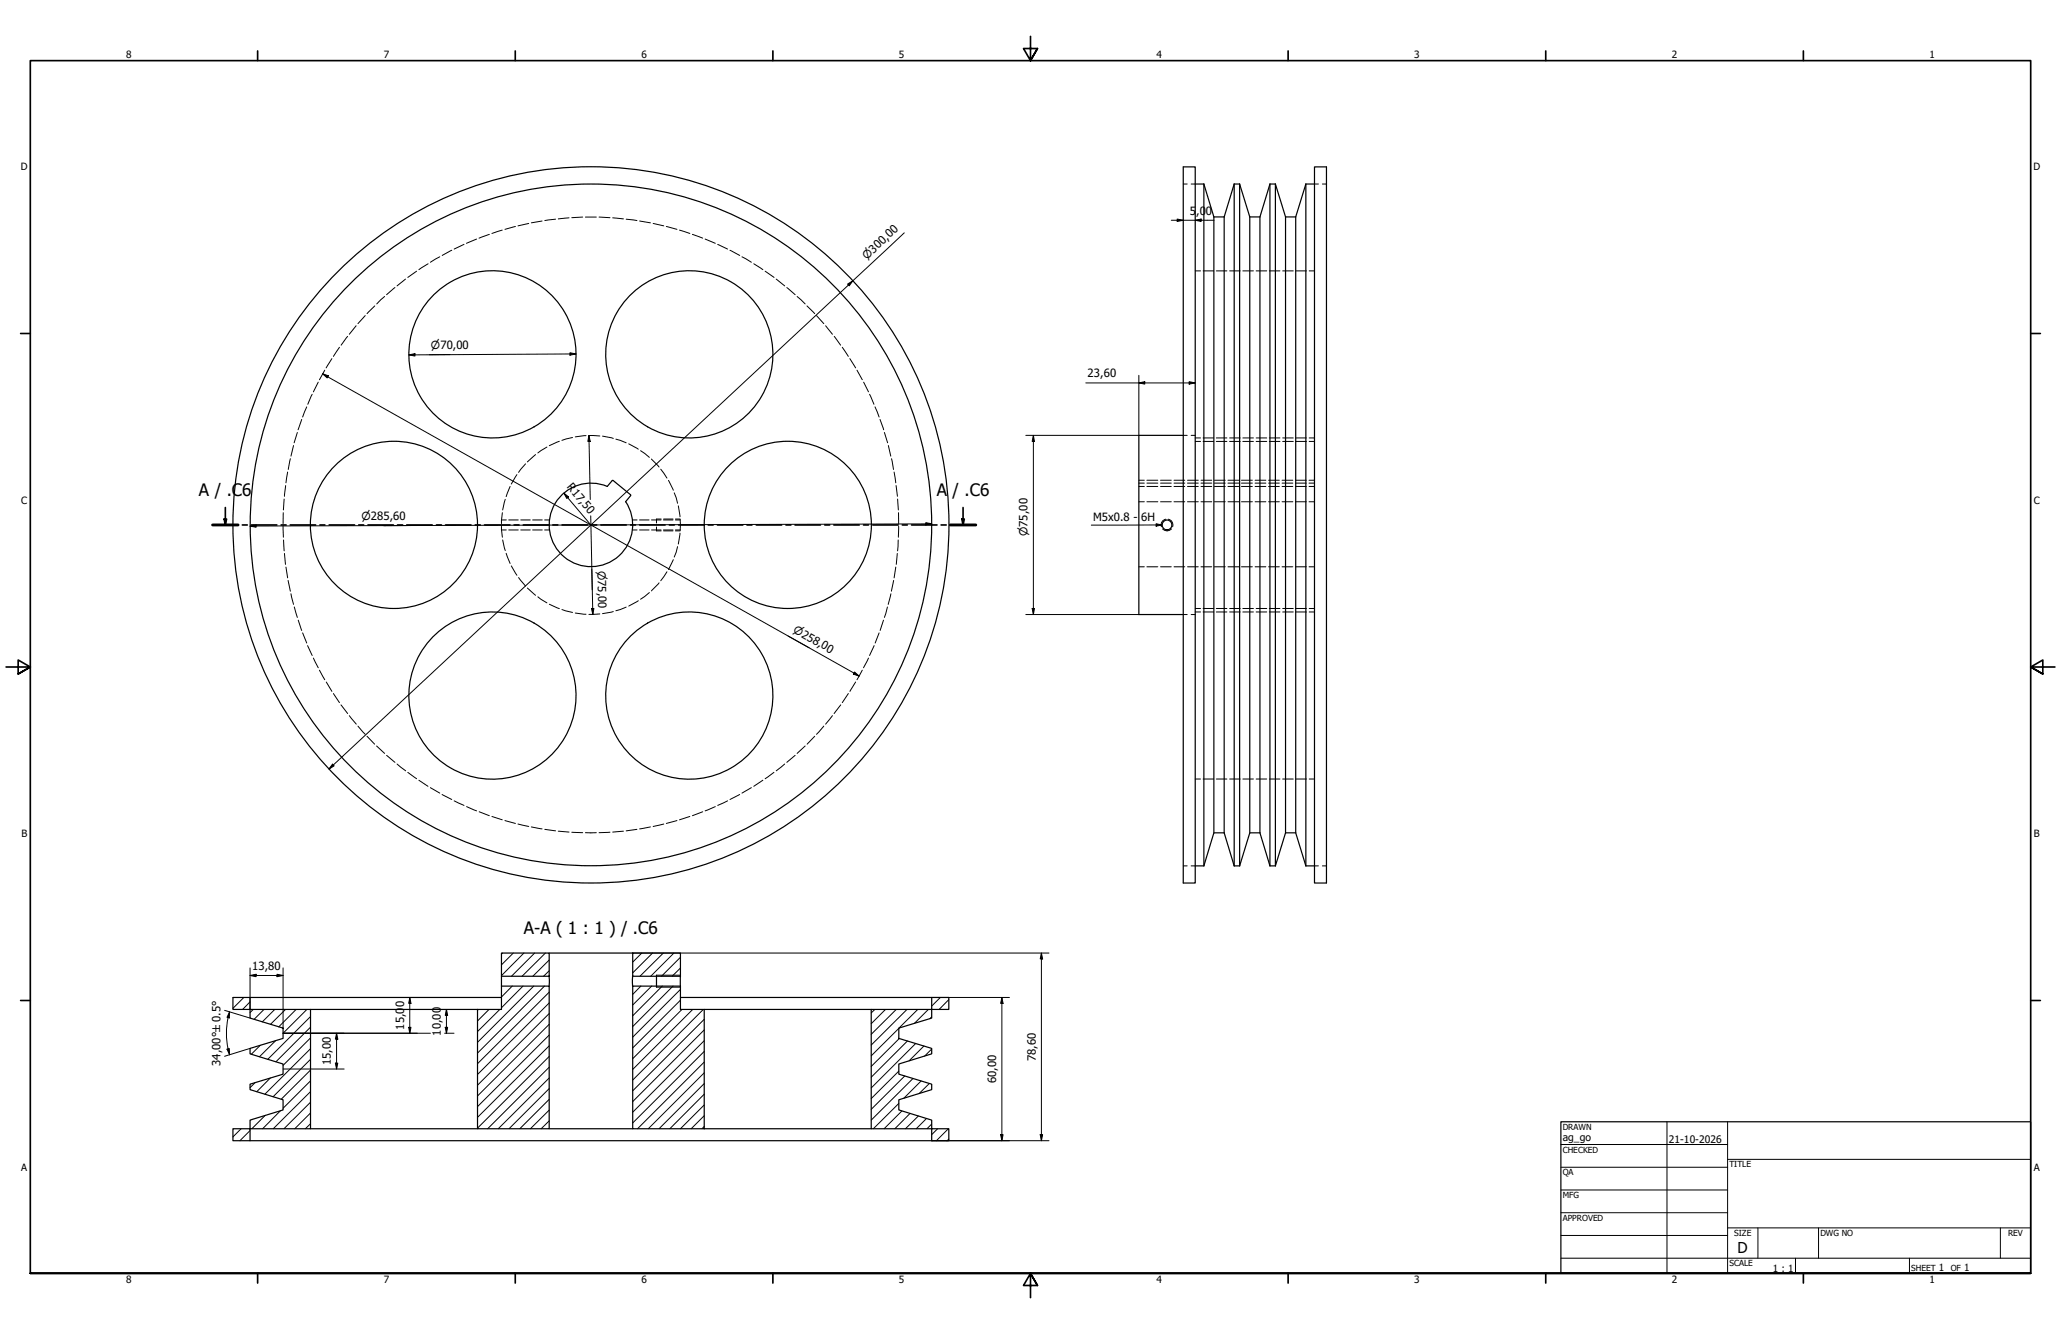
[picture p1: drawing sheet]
<svg xmlns="http://www.w3.org/2000/svg" width="864mm" height="559mm" viewBox="0 0 864 559" stroke-linecap="round" stroke-linejoin="round" font-family="sans-serif">
<!-- layer: Hatch (ISO) -->
<g fill="none" stroke="#000" stroke-width=".42">
<path d="M210.6 399.2l-.5 .5M215.1 399.2l-5 5M219.5 399.2l-9.4 9.5M224 399.2l-9.7 9.7M228.5 399.2l-9.7 9.7M268.9 399.2l-3.8 3.8M273.4 399.2l-8.3 8.3M277.9 399.2l-9.7 9.7M282.4 399.2l-9.7 9.7M97.7 417.8l-.1 .1M102.2 417.8l-4.6 4.6M104.8 419.7l-3.1 3.1"/>
<path d="M210.2 413.1h-.1M214.6 413.1l-4.5 4.5M219.1 413.1l-9 9M223.6 413.1l-23.5 23.5M228.2 413.1l-28.1 28M230.1 415.6l-30 30M230.1 406.7l-2.3 2.2M230.1 402.1l-6.8 6.8M268.5 413.1l-3.4 3.5M273 413.1l-7.9 7.9M277.5 413.1l-12.4 12.4M282 413.1l-16.9 16.9"/>
<path d="M285.1 401l-7.9 7.9M285.1 419l-20 20M285.1 414.5l-20 20M285.1 405.5l-3.5 3.4M394 417.8l-3.6 3.6M397.6 418.7l-4.1 4.1M106.1 422.8l-1.3 1.4M109 437.9l-3.7 3.7M110.6 422.8l-4.1 4.2M115.1 422.8l-5.2 5.3M115.5 435.9l-6.8 6.8M119.6 422.8l-6.3 6.3"/>
<path d="M124.1 422.8l-7.3 7.3M128.6 422.8l-10 10M130.1 439.3l-19.1 19M130.1 434.8l-11.5 11.5M130.1 430.3l-14.5 14.5M130.1 425.8l-17.9 17.9M200.4 422.8l-.3 .4M204.9 422.8l-4.8 4.9M209.4 422.8l-9.3 9.3M230.1 438.1l-30 30M230.1 433.6l-30 29.9M230.1 429.1l-30 30"/>
<path d="M230.1 424.6l-30 30M230.1 420.1l-30 30M285.8 422.8l-20.7 20.7M290.3 422.8l-25.2 25.2M294.7 422.8l-29.6 29.6M295.1 435.9l-30 30M295.1 431.4l-30 30.1M295.1 427l-30 29.9M366.6 422.8l-1.5 1.5M371 422.8l-5.9 6M375.5 422.8l-10.4 10.5M376.6 430.8l-11.5 11.5"/>
<path d="M376.8 435l-11.7 11.7M380 422.8l-14.9 15M380.2 436.1l-15.1 15.1M383.7 437.1l-18.6 18.6M384.6 422.8l-7.9 7.9M387.2 438.1l-6.3 6.3M389 422.8l-5.8 5.9M390.4 439.4l-3 3M390.4 426l-.8 .7M106.8 453.6l-2 2M113.3 451.5l-5.7 5.8M130.1 443.7l-15.7 15.7"/>
<path d="M130.1 457.3l-15.6 15.5M130.1 452.8l-11.5 11.4M130.1 448.2l-12.2 12.2M230.1 456l-16.8 16.8M230.1 451.5l-21.3 21.3M230.1 447l-25.8 25.8M230.1 442.5l-30 30.1M295.1 458.3l-14.4 14.5M295.1 453.9l-18.9 18.9M295.1 449.4l-23.4 23.4M295.1 444.9l-28 27.9M295.1 440.4l-30 30"/>
<path d="M376.6 448.7l-11.5 11.5M379.1 450.7l-14 14M382.5 451.8l-17.4 17.4M386 452.8l-7.2 7.2M389.4 453.9l-4.2 4.1M101 472.8l-3.4 3.4M104.8 473.6l-4.3 4.2M111.1 467.2l-5.6 5.6M117.5 465.3l-7.5 7.5M130.1 470.7l-2.1 2.1M130.1 466.2l-6.6 6.6M130.1 461.7l-11.1 11.1"/>
<path d="M230.1 469.5l-3.3 3.3M230.1 465l-7.9 7.8M230.1 460.5l-12.3 12.3M295.1 471.9l-1 .9M295.1 467.4l-5.5 5.4M295.1 462.9l-10 9.9M376.6 462.2l-10.6 10.6M377.9 465.4l-7.4 7.4M381.3 466.4l-6.3 6.4M384.8 467.5l-5.4 5.3M388.2 468.5l-4.3 4.3M390.4 470.9l-2 1.9"/>
<path d="M392.9 472.8l-2.5 2.5M397.4 472.8l-5 5M397.6 477.1l-.7 .7"/>
</g>
<!-- layer: Hidden (ANSI) -->
<g fill="none" stroke="#000" stroke-width=".42">
<path d="M495.8 77.1h1.7M499.1 77.1h1.7M550.8 77.1h1.6M554.1 77.1h1.7M205 98.2l-4.3 1.6M210.4 96.4l-4.3 1.4M216 94.9l-4.4 1.2M221.6 93.6l-4.6 1M227.1 92.6l-4.5 .7M232.8 91.8l-4.5 .6M238.4 91.2l-4.5 .5M244.2 90.9l-4.6 .3"/>
<path d="M245.3 90.9h4.6M251 90.9l4.6 .3M256.7 91.2l4.5 .5M262.4 91.8l4.5 .6M268 92.6l4.5 .7M273.7 93.6l4.4 1M279.2 94.9l4.5 1.2M284.7 96.4l4.4 1.4M290.1 98.2l4.3 1.6M169.9 116.9l-3.5 2.9M174.6 113.6l-3.7 2.6M179.4 110.5l-3.9 2.5"/>
<path d="M184.3 107.6l-4 2.3M189.3 104.8l-4 2.2M194.4 102.4l-4.1 1.9M199.7 100.1l-4.2 1.8M295.5 100.1l4.2 1.8M300.7 102.4l4.2 1.9M305.9 104.8l4 2.2M310.9 107.6l3.9 2.3M315.8 110.5l3.9 2.5M320.6 113.6l3.8 2.6M325.2 116.9l3.6 2.9M500.8 113.5h2.2"/>
<path d="M504.1 113.5h4.5M509.7 113.5h4.4M515.2 113.5h4.5M520.8 113.5h4.4M526.4 113.5h4.4M531.9 113.5h4.4M537.5 113.5h4.4M543 113.5h4.4M548.6 113.5h2.2M149.2 136.5l-2.8 3.5M153 132.2l-3 3.4M157 128.1l-3.2 3.3"/>
<path d="M161.2 124.2l-3.3 3.1M165.5 120.5l-3.5 2.9M329.7 120.5l3.5 2.9M334 124.2l3.4 3.1M338.1 128.1l3.3 3.3M342.1 132.2l3.1 3.4M345.9 136.5l2.9 3.5M136.1 155.1l-2.2 4M139.1 150.2l-2.4 3.9M142.2 145.5l-2.5 3.8M145.7 140.9l-2.8 3.7M349.6 140.9l2.6 3.7"/>
<path d="M352.9 145.5l2.6 3.8M356.1 150.2l2.4 3.9M359.1 155.1l2.2 4M126.4 175.7l-1.5 4.3M128.5 170.4l-1.7 4.3M130.8 165.2l-1.8 4.2M133.3 160.1l-2 4M361.9 160.1l2 4M364.4 165.2l1.8 4.2M366.6 170.4l1.8 4.3M368.7 175.7l1.6 4.3M120.5 197.7l-.7 4.5"/>
<path d="M121.7 192.2l-.9 4.5M123 186.6l-1.1 4.5M124.6 181.2l-1.3 4.3M216.6 198.8l-2.4 4M220.2 194.3l-2.9 3.6M224.4 190.4l-3.4 3.1M229.2 187.3l-3.8 2.4M234.4 184.8l-4.2 1.9M239.9 183.3l-4.4 1.2M245.6 182.5l-4.6 .5M246.8 182.4l4.5 .2M252.5 182.7l4.5 .9"/>
<path d="M258.1 184l4.3 1.5M263.5 185.9l4 2.3M268.4 188.8l3.7 2.8M273 192.3l3.2 3.3M276.9 196.5l2.6 3.8M370.6 181.2l1.3 4.3M372.2 186.6l1.1 4.5M373.6 192.2l.8 4.5M374.6 197.7l.7 4.5M495.8 182.4h1.7M499.1 182.4h1.7M500.8 183.5h2.2"/>
<path d="M500.8 184.9h2.2M504.1 183.5h4.5M504.1 184.9h4.5M509.7 183.5h4.4M509.7 184.9h4.4M515.2 183.5h4.5M515.2 184.9h4.5M520.8 183.5h4.4M520.8 184.9h4.4M526.4 183.5h4.4M526.4 184.9h4.4M531.9 183.5h4.4"/>
<path d="M531.9 184.9h4.4M537.5 183.5h4.4M537.5 184.9h4.4M543 183.5h4.4M543 184.9h4.4M548.6 183.5h2.2M548.6 184.9h2.2M118.7 214.8l-.1 4.5M119.1 209l-.4 4.6M119.7 203.4l-.5 4.5M210.1 217.8h2.1M210.5 214.8l-.4 4.5"/>
<path d="M211.7 209.2l-1.1 4.4M213.2 217.8h4M213.7 203.8l-1.6 4.2M218.2 217.8h4M223.2 217.8h4M228.2 217.8h2M265 217.8h2M268 217.8h4M273 217.8h4M275.1 217.4v1.7M278 217.8h4M280.1 201.2l2 4.2"/>
<path d="M282.5 206.4l1.4 4.4M283 217.8h2.1M284.2 211.9l.7 4.6M285 217.6v4.6M375.5 203.4l.5 4.5M376.1 209l.3 4.6M376.5 214.8l.1 4.5M477.2 210.2h2.3M477.2 203.8h2.3M477.2 201.2h2.3M477.2 202.4h2.3M480.6 210.2h4.5"/>
<path d="M480.6 203.8h4.5M480.6 201.2h4.5M480.6 202.4h4.5M486.3 210.2h4.5M486.3 203.8h4.5M486.3 201.2h4.5M486.3 202.4h4.5M491.9 210.2h4.5M491.9 203.8h4.5M491.9 201.2h4.5M491.9 202.4h4.5M497.6 210.2h4.5"/>
<path d="M497.6 203.8h4.5M497.6 201.2h4.5M497.6 202.4h4.5M503.2 210.2h4.5M503.2 203.8h4.5M503.2 201.2h4.5M503.2 202.4h4.5M508.9 210.2h4.5M508.9 203.8h4.5M508.9 201.2h4.5M508.9 202.4h4.5M514.5 210.2h4.6"/>
<path d="M514.5 203.8h4.6M514.5 201.2h4.6M514.5 202.4h4.6M520.2 210.2h4.6M520.2 203.8h4.6M520.2 201.2h4.6M520.2 202.4h4.6M525.9 210.2h4.5M525.9 203.8h4.5M525.9 201.2h4.5M525.9 202.4h4.5M531.6 210.2h4.5"/>
<path d="M531.6 203.8h4.5M531.6 201.2h4.5M531.6 202.4h4.5M537.2 210.2h4.5M537.2 203.8h4.5M537.2 201.2h4.5M537.2 202.4h4.5M542.9 210.2h4.5M542.9 203.8h4.5M542.9 201.2h4.5M542.9 202.4h4.5M548.5 210.2h2.3"/>
<path d="M548.5 203.8h2.3M548.5 201.2h2.3M548.5 202.4h2.3M118.6 220.5l.1 4.5M118.8 226.2l.3 4.6M119.2 231.8l.4 4.6M119.8 237.6l.7 4.5M210.1 220.5l.4 4.5M210.1 222h2.1M210.6 226.2l1.1 4.4M212.1 231.8l1.6 4.2M213.2 222h4"/>
<path d="M214.2 237l2.4 4M218.2 222h4M223.2 222h4M228.2 222h2M265 222h2M268 222h4M273 222h4M275.1 220.7v1.7M278 222h4M279.5 239.5l-2.6 3.8M282.1 234.4l-2 4.2M283 222h2.1"/>
<path d="M283.9 229l-1.4 4.4M284.9 223.3l-.7 4.6M375.3 237.6l-.7 4.5M376 231.8l-.5 4.6M376.4 226.2l-.3 4.6M376.6 220.5l-.2 4.5M477.2 237.4h2.3M480.6 237.4h4.5M486.3 237.4h4.5M491.9 237.4h4.5M497.6 237.4h4.5M503.2 237.4h4.5"/>
<path d="M508.9 237.4h4.5M514.5 237.4h4.6M520.2 237.4h4.6M525.9 237.4h4.5M531.6 237.4h4.5M537.2 237.4h4.5M542.9 237.4h4.5M548.5 237.4h2.3M120.7 243.1l1 4.5M121.9 248.7l1.1 4.5M123.3 254.3l1.3 4.3M125 259.8l1.4 4.3"/>
<path d="M217.3 241.9l2.9 3.6M221 246.3l3.4 3.1M225.4 250l3.8 2.5M230.2 253.1l4.2 1.9M235.5 255.3l4.4 1.2M241 256.8l4.6 .5M251.3 257.2l-4.5 .2M257 256.2l-4.5 .8M262.4 254.3l-4.3 1.5M267.5 251.7l-4 2.2M272.1 248.2l-3.7 2.8M276.2 244.2l-3.2 3.3"/>
<path d="M370.2 259.8l-1.4 4.3M371.9 254.3l-1.3 4.3M373.3 248.7l-1.1 4.5M374.5 243.1l-1 4.5M495.8 257.4h1.7M499.1 257.4h1.7M500.8 256.3h2.2M500.8 254.9h2.2M504.1 256.3h4.5M504.1 254.9h4.5M509.7 256.3h4.4M509.7 254.9h4.4"/>
<path d="M515.2 256.3h4.5M515.2 254.9h4.5M520.8 256.3h4.4M520.8 254.9h4.4M526.4 256.3h4.4M526.4 254.9h4.4M531.9 256.3h4.4M531.9 254.9h4.4M537.5 256.3h4.4M537.5 254.9h4.4M543 256.3h4.4M543 254.9h4.4"/>
<path d="M548.6 256.3h2.2M548.6 254.9h2.2M126.8 265.1l1.7 4.3M128.9 270.4l1.9 4.2M131.3 275.7l2 4M363.9 275.7l-2.1 4M366.3 270.4l-1.9 4.2M368.4 265.1l-1.7 4.3M133.9 280.7l2.2 4M136.7 285.7l2.4 3.9M139.7 290.5l2.5 3.8M142.9 295.3l2.8 3.6"/>
<path d="M146.4 299.8l2.9 3.5M348.8 299.8l-2.9 3.5M352.3 295.3l-2.8 3.6M355.5 290.5l-2.6 3.8M358.5 285.7l-2.3 3.9M361.3 280.7l-2.2 4M150 304.2l3 3.4M153.8 308.4l3.2 3.3M157.8 312.5l3.4 3.1M162 316.4l3.5 2.9M333.2 316.4l-3.5 2.9M337.4 312.5l-3.4 3.1"/>
<path d="M341.4 308.4l-3.2 3.3M345.2 304.2l-3.1 3.4M166.4 320l3.6 2.9M170.9 323.5l3.7 2.7M175.5 326.8l3.8 2.6M180.3 329.9l4 2.3M185.2 332.8l4.1 2.1M190.3 335.5l4.1 1.9M195.5 337.9l4.2 1.8M299.7 337.9l-4.2 1.8M304.9 335.5l-4.2 1.9M309.9 332.8l-4 2.1"/>
<path d="M314.8 329.9l-3.9 2.3M319.7 326.8l-3.9 2.6M324.3 323.5l-3.7 2.7M328.8 320l-3.6 2.9M500.8 326.3h2.2M504.1 326.3h4.5M509.7 326.3h4.4M515.2 326.3h4.5M520.8 326.3h4.4M526.4 326.3h4.4M531.9 326.3h4.4M537.5 326.3h4.4"/>
<path d="M543 326.3h4.4M548.6 326.3h2.2M200.8 340l4.2 1.7M206.1 342l4.3 1.4M211.6 343.7l4.4 1.2M217 345.2l4.6 1M222.6 346.4l4.5 .8M228.3 347.4l4.5 .6M233.9 348.2l4.5 .4M239.6 348.6l4.6 .2M245.3 348.8h4.6M255.6 348.6l-4.6 .2"/>
<path d="M261.2 348.2l-4.5 .4M266.9 347.4l-4.5 .6M272.5 346.4l-4.5 .8M278.1 345.2l-4.4 1M283.7 343.7l-4.5 1.2M289.1 342l-4.4 1.4M294.4 340l-4.3 1.7M495.8 362.7h1.7M499.1 362.7h1.7M550.8 362.7h1.6M554.1 362.7h1.7"/>
</g>
<!-- layer: Hidden Narrow (ANSI) -->
<path d="M275.1 217.4h2M278.1 217.4h3.9M283 217.4h2M488.5 217.5a2.37 2.37 0 0 0-1.8 3.2M489.5 217.5a2.37 2.37 0 0 1 1.9 3.2M275.1 222.4h2M278.1 222.4h3.9M283 222.4h2M487.2 221.6a2.47 2.47 0 0 0 3.7 0" fill="none" stroke="#000" stroke-width=".42"/>
<!-- layer: Visible (ANSI) -->
<g fill="none" stroke="#000" stroke-width=".51">
<path d="M495.8 69.9h5v300h-5zM500.8 77.1h3.6M504.4 77.1v285.6M504.4 77.1l4.2 13.8M517.1 77.1v285.6M517.1 77.1l-4.1 13.8M517.1 77.1h2.3M519.4 77.1v285.6M519.4 77.1l4.3 13.8M532.1 77.1v285.6M532.1 77.1l-4.2 13.8M532.1 77.1h2.3"/>
<path d="M534.4 77.1v285.6M534.4 77.1l4.3 13.8M547.2 77.1v285.6M547.2 77.1l-4.3 13.8M547.2 77.1h3.6M550.8 69.9h5v300h-5zM508.6 90.9h4.4M508.6 90.9v258M513 90.9v258M523.7 90.9v258M523.7 90.9h4.2M527.9 90.9v258"/>
<path d="M538.7 90.9v258M538.7 90.9h4.2M542.9 90.9v258M495.8 182.4h-18.6v75h18.6M262.2 210.1a17.5 17.5 0 0 1-10.1 26.7 17.5 17.5 0 0 1-21.9-18.1 17.5 17.5 0 0 1 24.2-14.9l2.5-2.6 7.3 6.1-2.1 2.9M513 348.9h-4.4l-4.2 13.8M513 348.9l4.1 13.8M527.9 348.9h-4.2l-4.3 13.8M527.9 348.9l4.2 13.8M542.9 348.9h-4.2l-4.3 13.8M542.9 348.9l4.3 13.8M500.8 362.7h3.6"/>
<path d="M517.1 362.7h2.3M532.1 362.7h2.3M547.2 362.7h3.6"/>
<circle cx="206.3" cy="148.4" r="35"/>
<circle cx="288.8" cy="148.4" r="35"/>
<circle cx="165.1" cy="219.9" r="35"/>
<circle cx="247.6" cy="219.9" r="142.8"/>
<circle cx="247.6" cy="219.9" r="150"/>
<circle cx="330.1" cy="219.9" r="35"/>
<circle cx="489" cy="219.9" r="2.07"/>
<circle cx="206.3" cy="291.4" r="35"/>
<circle cx="288.8" cy="291.4" r="35"/>
</g>
<!-- layer: Visible (ISO) -->
<g fill="none" stroke="#000" stroke-width=".51">
<path d="M210.1 399.2h20v9.7h-20zM230.1 399.2h35M265.1 399.2h20v9.7h-20zM97.6 417.8h7.2v5h-7.2zM104.8 417.8h105.3M210.1 408.9v4.2M230.1 408.9v4.2M265.1 413.1h20v9.7h10v50h-30zM265.1 408.9v4.2M275.1 408.5v5M285.1 408.9v4.2M285.1 417.8h105.3"/>
<path d="M390.4 417.8h7.2v5h-7.2zM104.8 422.8h25.3v50h-25.3v-3.6l13.8-4.3v-4.2l-13.8-4.3v-2.2l13.8-4.2v-4.3l-13.8-4.2v-2.3l13.8-4.2v-4.3l-13.8-4.2zM130.1 422.8h70M200.1 422.8h10v-9.7h20v59.7h-30zM295.1 422.8h70M365.1 422.8h25.3v3.7l-13.8 4.2v4.3l13.8 4.2v2.3l-13.8 4.2v4.3l13.8 4.2v2.2l-13.8 4.3v4.2l13.8 4.3v3.6h-25.3zM97.6 472.8h7.2v5h-7.2zM104.8 477.8h285.6M130.1 472.8h70M230.1 472.8h35M295.1 472.8h70M390.4 472.8h7.2v5h-7.2z"/>
</g>
<!-- layer: Visible Narrow (ISO) -->
<path d="M275.1 413.5h10M275.1 408.5h10" fill="none" stroke="#000" stroke-width=".42"/>
<!-- layer: Section Line (ISO) -->
<g fill="none" stroke="#000" stroke-width=".7">
<path d="M89.1 219.9h10.7M93.9 217.4h1l-.5 2.5zM94.4 212.6v7.3M101.5 219.9h2.1M105.3 219.9h10.7M117.8 219.9h2.1M121.6 219.9h10.7M134 219.9h2.1M137.9 219.9h10.7M150.3 219.9h2.1M154.2 219.9h10.6M166.6 219.9h2.1"/>
<path d="M170.4 219.9h10.7M182.9 219.9h2.1M186.7 219.9h10.7M199.1 219.9h2.1M203 219.9h10.7M215.4 219.9h2.1M219.3 219.9h10.6M231.6 219.9h2.1M235.5 219.9h10.7M248 219.9h2.1M251.8 219.9h10.6M264.2 219.9h2.1"/>
<path d="M268 219.9h10.7M280.5 219.9h2.1M284.4 219.9h10.6M296.7 219.9h2.1M300.6 219.9h10.7M313 219.9h2.1M316.9 219.9h10.6M329.3 219.9h2.1M333.1 219.9h10.7M345.6 219.9h2.1M349.4 219.9h10.6M361.8 219.9h2.1"/>
<path d="M365.7 219.9h10.7M378.1 219.9h2.1M382 219.9h10.6M394.3 219.9h2.2M398.2 219.9h10.7M403 217.4h1.1l-.6 2.5zM403.5 212.6v7.3"/>
</g>
<path d="M89.1 219.9h10.7M398.2 219.9h10.7" fill="none" stroke="#000" stroke-width="1.2"/>
<path d="M93.9 217.4h1l-.5 2.5zM403 217.4h1.1l-.6 2.5z" fill="#000"/>
<!-- layer: Border (ANSI) -->
<g fill="none" stroke="#000" stroke-width=".7">
<path d="M431.8 15.2v10.2l-2.9-5.1h5.8l-2.9 5.1 2.9-5.1M107.9 21.3v4.1M215.9 21.3v4.1M323.8 21.3v4.1M539.8 21.3v4.1M647.7 21.3v4.1M755.6 21.3v4.1M8.6 139.7h4.1M850.9 139.7h4.1M2.5 279.4h10.2l-5.1-2.9v5.8l5.1-2.9-5.1 2.9M861.1 279.4h-10.2l5.1-2.9v5.8l-5.1-2.9 5.1 2.9M8.6 419.1h4.1"/>
<path d="M850.9 419.1h4.1M12.7 533.4v-508h838.2v508h-838.2h838.2M107.9 533.4v4.1M215.9 533.4v4.1M323.8 533.4v4.1M434.7 538.5l-2.9-5.1 2.9 5.1h-5.8l2.9-5.1v10.2M539.8 533.4v4.1M647.7 533.4v4.1M755.6 533.4v4.1"/>
</g>
<!-- layer: Title (ANSI) -->
<g fill="none" stroke="#000" stroke-width=".42">
<path d="M654 479.4h69.9M698.5 469.9v63.5M723.9 469.9v63.5M654 488.9h69.9M654 498.5h69.9M723.9 485.6h127M654 508h69.9M654 517.5h69.9M723.9 514.3h127M736.6 514.3v12.7M762 514.3v12.7M838.2 514.3v12.7"/>
<path d="M654 527h196.9M752.3 527v6.4M800.1 527v6.4"/>
</g>
<path d="M654 469.9h196.9v63.5h-196.9z" fill="none" stroke="#000" stroke-width=".51"/>
<!-- layer: Dimension (ISO) -->
<g fill="none" stroke="#000" stroke-width=".42">
<path d="M378.9 97.5l-241 224.6M490.8 92.3h17.9M493.3 91.8l2.5 .5-2.5 .5zM500.8 92.3l2.5-.5v1zM355.2 119l2.1-1.3-1.4 2zM135.2 156.6l2.4 .8-.5 .9zM135.2 156.6l224.8 126.6M171.3 148.7l2.6-.6v1.1zM238.8 147.8l2.6 .5-2.6 .5zM241.4 148.3l-70.1 .4M477.2 157.2v25.2h-47.4M498.3 159.9l2.5 .5-2.5 .5z"/>
<path d="M455 160.4h45.8M477.2 160.4l2.5-.5v1zM246.8 182.4l.5 2.5h-1zM246.8 182.4l.5 26.8M433 182.4l.5 2.5h-1zM433 182.4v75M236.3 206.6l2 1.6-.8 .6zM236.3 206.6l11.3 13.3M247.5 216.1l.9 41.3M387.9 218.9l2.5 .5-2.5 .5zM390.4 219.4l-285.6 1M104.8 220.4l2.5-.5v1z"/>
<path d="M170.8 220.2h-10M247.8 254.9h1.1l-.5 2.5zM429.8 257.4h47.4M432.5 254.9h1l-.5 2.5zM330.3 266.4l8.7 4.9M358.1 281.5l1.9 1.7-2.4-.8zM139.3 320.1l.7 .7-2.1 1.3zM265.1 399.2h174.4M436.4 399.2l.5 2.5h-1zM436.4 399.2v78.6M104.8 408.6l2.5-.5v1zM104.8 408.6h13.8"/>
<path d="M104.8 405.4v17.4M116.1 408.1l2.5 .5-2.5 .5zM118.6 405.4v25.3M171.7 417.8l.5 2.5h-.9zM171.7 417.8v15M390.4 417.8h32.6M419.8 417.8l.5 2.5h-1zM419.8 417.8v60M94.1 423.2l10.7 3.3M95.1 439.5l1-.3 .1 2.6zM95.6 439.4l.6 2.4M96.2 423.9l-.1 2.5-1-.3z"/>
<path d="M96.2 423.9a30.8 30.8 0 0 0-.6 15.5M104.8 439.2l-10.7 3.3M118.6 432.8h61.7M141 432.8l.5 2.5h-1zM141 432.8v15M171.3 430.3h.9l-.5 2.5zM186.3 432.8h3.9M186.6 430.3h1l-.5 2.5zM187.1 422.8l.5 2.5h-1zM187.1 422.8v10M118.6 447.8h25.6M140.5 445.3h1l-.5 2.5z"/>
<path d="M390.4 477.8h49.1M419.3 475.3h1l-.5 2.5zM435.9 475.3h1l-.5 2.5z"/>
</g>
<g fill="#000">
<path d="M493.3 91.8l2.5 .5-2.5 .5zM500.8 92.3l2.5-.5v1zM355.2 119l2.1-1.3-1.4 2zM135.2 156.6l2.4 .8-.5 .9zM171.3 148.7l2.6-.6v1.1zM238.8 147.8l2.6 .5-2.6 .5zM477.2 160.4l2.5-.5v1zM498.3 159.9l2.5 .5-2.5 .5zM246.8 182.4l.5 2.5h-1zM433 182.4l.5 2.5h-1zM104.8 220.4l2.5-.5v1zM236.3 206.6l2 1.6-.8 .6z"/>
<path d="M387.9 218.9l2.5 .5-2.5 .5zM247.8 254.9h1.1l-.5 2.5zM432.5 254.9h1l-.5 2.5zM358.1 281.5l1.9 1.7-2.4-.8zM139.3 320.1l.7 .7-2.1 1.3zM104.8 408.6l2.5-.5v1zM116.1 408.1l2.5 .5-2.5 .5zM436.4 399.2l.5 2.5h-1zM95.1 439.5l1-.3 .1 2.6zM96.2 423.9l-.1 2.5-1-.3zM141 432.8l.5 2.5h-1zM171.3 430.3h.9l-.5 2.5z"/>
<path d="M171.7 417.8l.5 2.5h-.9zM186.6 430.3h1l-.5 2.5zM187.1 422.8l.5 2.5h-1zM419.8 417.8l.5 2.5h-1zM140.5 445.3h1l-.5 2.5zM419.3 475.3h1l-.5 2.5zM435.9 475.3h1l-.5 2.5z"/>
</g>
<!-- layer: Symbol (ISO) -->
<path d="M484.4 219.4l2.5 .5-2.5 .5zM486.9 219.9l-29.6 .1" fill="none" stroke="#000" stroke-width=".42"/>
<path d="M484.4 219.4l2.5 .5-2.5 .5z" fill="#000"/>
<g font-size="7.2">
<text x="83.4" y="208">A / .C6</text>
<text x="392.5" y="208">A / .C6</text>
<text x="219.5" y="391.3">A-A ( 1 : 1 ) / .C6</text>
</g>
<text font-size="6.3" x="728.1" y="524.9">D</text>
<g font-size="4.8">
<text x="498.6" y="89.9">5</text>
<text x="501.3" y="89.9">,0</text>
<text x="505.3" y="89.9">0</text>
<text x="455.7" y="158">23,60</text>
<text x="237.4" y="204.1" transform="rotate(50 237.4 204.1)">R17,50</text>
<text x="458" y="218.4">M5x0.8 -</text>
<text x="478.2" y="218.3">6H</text>
<text x="105.7" y="406.3">13,80</text>
<text x="169.4" y="422" transform="rotate(-90 169.4 422)">0</text>
<text x="169.4" y="431.3" transform="rotate(-90 169.4 431.3)">15,0</text>
<text x="184.7" y="433.8" transform="rotate(-90 184.7 433.8)">10,00</text>
<text x="92.5" y="446.5" transform="rotate(-90 92.5 446.5)">34,00°±0.5°</text>
<text x="138.6" y="446.3" transform="rotate(-90 138.6 446.3)">15,00</text>
<text x="434" y="444.5" transform="rotate(-90 434 444.5)">78,60</text>
<text x="417.4" y="453.8" transform="rotate(-90 417.4 453.8)">60,00</text>
</g>
<g font-size="4.6">
<text x="363.2" y="108.9" transform="rotate(-43 363.2 108.9)">⌀300,00</text>
<text x="180.6" y="146.2">⌀70,00</text>
<text x="151.5" y="217.8">⌀285,60</text>
<text x="430.6" y="224.6" transform="rotate(-90 430.6 224.6)">⌀75,00</text>
<text x="250.4" y="239.1" transform="rotate(89 250.4 239.1)">⌀75,00</text>
<text x="332.1" y="264.7" transform="rotate(29 332.1 264.7)">⌀258,00</text>
</g>
<g font-size="4.3">
<text x="654.8" y="477.8">ag_go</text>
<text x="699.3" y="478.6">21-10-2026</text>
</g>
<g font-size="4.2">
<text x="52.8" y="24.4">8</text>
<text x="160.8" y="24.4">7</text>
<text x="268.7" y="24.4">6</text>
<text x="376.7" y="24.4">5</text>
<text x="484.6" y="24.4">4</text>
<text x="592.6" y="24.4">3</text>
<text x="700.5" y="24.4">2</text>
<text x="808.5" y="24.4">1</text>
<text x="8.8" y="71.4">D</text>
<text x="852" y="71.4">D</text>
<text x="8.9" y="211.1">C</text>
<text x="852.2" y="211.1">C</text>
<text x="9" y="350.8">B</text>
<text x="852.2" y="350.8">B</text>
<text x="8.9" y="490.5">A</text>
<text x="852.2" y="490.5">A</text>
<text x="742.9" y="532.6">1 : 1</text>
<text x="812.4" y="532.6">1</text>
<text x="823" y="532.6">1</text>
<text x="52.8" y="537.5">8</text>
<text x="160.8" y="537.5">7</text>
<text x="268.7" y="537.5">6</text>
<text x="376.7" y="537.5">5</text>
<text x="484.6" y="537.5">4</text>
<text x="592.6" y="537.5">3</text>
<text x="700.5" y="537.5">2</text>
<text x="808.5" y="537.5">1</text>
</g>
<g font-size="3.5">
<text x="654.8" y="473.2">DRAWN</text>
<text x="654.8" y="482.8">CHECKED</text>
<text x="724.7" y="488.9">TITLE</text>
<text x="654.8" y="492.3">QA</text>
<text x="654.8" y="501.8">MFG</text>
<text x="654.8" y="511.4">APPROVED</text>
<text x="726.7" y="517.7">SIZE</text>
<text x="762.8" y="517.7">DWG NO</text>
<text x="841.4" y="517.7">REV</text>
<text x="724.7" y="530.4">SCALE</text>
<text x="800.9" y="532.6">SHEET</text>
<text x="817.4" y="532.6">OF</text>
</g>
</svg>
